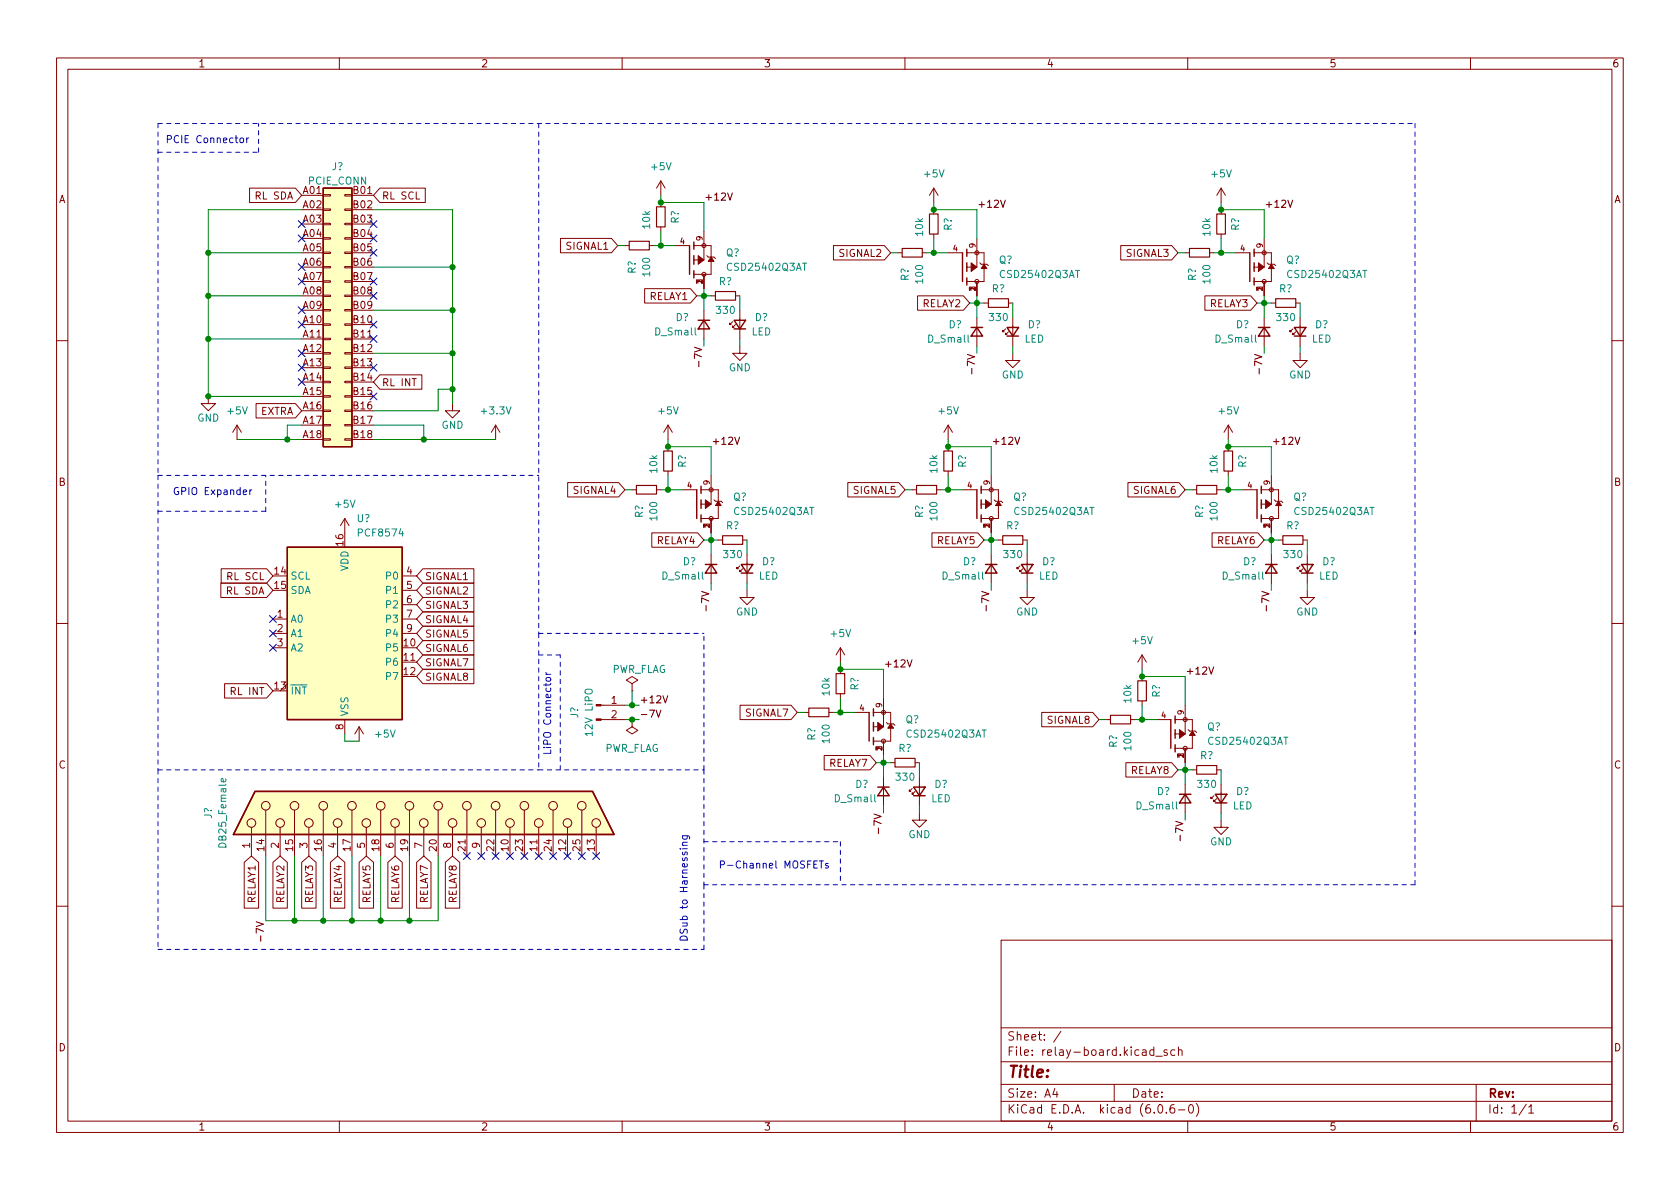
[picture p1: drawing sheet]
<svg xmlns="http://www.w3.org/2000/svg" width="297mm" height="210mm" viewBox="0 0 297 210" stroke-linecap="round" stroke-linejoin="round" font-family="sans-serif">
<g fill="none" stroke="#840000" stroke-width=".18">
<path d="M10 10.2h277v190.1h-277zM12 12.2h273v186.1h-273zM60 10.2v2M110 10.2v2M160 10.2v2M210 10.2v2M260 10.2v2M44.1 33.3h8.1l1.1 1.2-1.1 1.3h-8.1zM53.3 34.5h3.8M53.3 37.1h3.8M53.3 39.6h3.8M57.1 39.5h1.3v.2h-1.3z"/>
<path d="M57.1 37h1.3v.2h-1.3zM57.1 34.4h1.3v.3h-1.3zM61 39.5h1.2v.2h-1.2zM61 37h1.2v.2h-1.2zM61 34.4h1.2v.3h-1.2zM62.2 34.5h3.8M62.2 37.1h3.8M62.2 39.6h3.8M67.2 33.3h8v2.5h-8l-1.2-1.3zM116.8 32l-.7 1.3M116.8 32v2.5M116.8 35.8v.8"/>
<path d="M116.8 32l.8 1.3M165.1 33.3v2.5M165.1 37.1v.7M165.1 33.3l-.8 1.2M165.1 33.3l.8 1.2M215.9 33.3v2.5M215.9 37.1v.7M215.9 33.3l-.8 1.2M215.9 33.3l.8 1.2M53.3 44.7h3.8M53.3 49.8h3.8M53.3 47.2h3.8"/>
<path d="M53.3 42.2h3.8M53.3 52.3h3.8M53.3 54.9h3.8M53.3 57.4h3.8M53.3 59.9h3.8M57.1 59.8h1.3v.3h-1.3zM57.1 57.3h1.3v.2h-1.3zM57.1 54.7h1.3v.3h-1.3zM57.1 52.2h1.3v.2h-1.3zM57.1 49.7h1.3v.2h-1.3zM57.1 47.1h1.3v.3h-1.3zM57.1 44.6h1.3v.2h-1.3z"/>
<path d="M57.1 42h1.3v.3h-1.3zM61 59.8h1.2v.3h-1.2zM61 57.3h1.2v.2h-1.2zM61 54.7h1.2v.3h-1.2zM61 52.2h1.2v.2h-1.2zM61 49.7h1.2v.2h-1.2zM61 47.1h1.2v.3h-1.2zM61 44.6h1.2v.2h-1.2zM61 42h1.2v.3h-1.2zM62.2 44.7h3.8M62.2 49.8h3.8M62.2 47.2h3.8"/>
<path d="M62.2 42.2h3.8M62.2 52.3h3.8M62.2 54.9h3.8M62.2 57.4h3.8M62.2 59.9h3.8M99.1 42.2h9l1.1 1.2-1.1 1.3h-9zM110.5 43.4h.8M114 51h8.1l1.1 1.3-1.1 1.3h-8.1zM114.8 43.4h.8M116.8 40.1v.8M119.4 43.4h2.5M122.7 43.4h3v5.1h-3"/>
<path d="M124.5 40.9v5.1h-1.8M124.5 48.5v2.5M124.5 54.9v5M125 45.2l.2 .3h1l.3 .2M125.7 52.3h.8M129.5 56.9l-.5 .5v-.3v.3h.3M130 57.4l-.5 .5v-.2v.2h.3M130 52.3h.8M130.8 54.9v5M147.4 43.4h9l1.1 1.3-1.1 1.3h-9zM158.7 44.7h.8M162.2 52.3h8.1l1.1 1.3-1.1 1.3h-8.1z"/>
<path d="M163.1 44.7h.7M165.1 41.4v.8M167.6 44.7h2.6M170.9 44.7h3.1v5.1h-3.1M172.7 42.2v5h-1.8M172.7 49.8v2.5M172.7 56.1v5.1M173.2 46.5l.3 .2h1l.3 .3M174 53.6h.8M177.8 58.2l-.5 .5v-.3v.3h.2M178.3 58.7l-.5 .5v-.3v.3h.3M178.3 53.6h.8"/>
<path d="M179.1 56.1v5.1M198.2 43.4h9l1.1 1.3-1.1 1.3h-9zM209.5 44.7h.8M213 52.3h8.1l1.1 1.3-1.1 1.3h-8.1zM213.9 44.7h.7M215.9 41.4v.8M218.4 44.7h2.6M221.7 44.7h3.1v5.1h-3.1M223.5 42.2v5h-1.8M223.5 49.8v2.5M223.5 56.1v5.1M224 46.5l.3 .2h1l.3 .3"/>
<path d="M224.8 53.6h.8M228.6 58.2l-.5 .5v-.3v.3h.2M229.1 58.7l-.5 .5v-.3v.3h.3M229.1 53.6h.8M229.9 56.1v5.1M10 60.2h2M36.8 70.1v1.3h1.3l-1.3 1.2-1.2-1.2h1.2M41.9 75.2l-.8 1.2M41.9 75.2v2.5M41.9 75.2l.8 1.2M45.3 71.4h6.9l1.1 1.2-1.1 1.3h-6.9zM53.3 62.5h3.8"/>
<path d="M53.3 65h3.8M53.3 67.6h3.8M53.3 70.1h3.8M53.3 72.6h3.8M53.3 75.2h3.8M53.3 77.7h3.8M57.1 77.6h1.3v.2h-1.3zM57.1 75.1h1.3v.2h-1.3zM57.1 72.5h1.3v.3h-1.3zM57.1 70h1.3v.2h-1.3zM57.1 67.4h1.3v.3h-1.3zM57.1 64.9h1.3v.2h-1.3z"/>
<path d="M57.1 62.4h1.3v.2h-1.3zM61 77.6h1.2v.2h-1.2zM61 75.1h1.2v.2h-1.2zM61 72.5h1.2v.3h-1.2zM61 70h1.2v.2h-1.2zM61 67.4h1.2v.3h-1.2zM61 64.9h1.2v.2h-1.2zM61 62.4h1.2v.2h-1.2zM62.2 62.5h3.8M62.2 65h3.8M62.2 67.6h3.8M62.2 70.1h3.8"/>
<path d="M62.2 72.6h3.8M62.2 75.2h3.8M62.2 77.7h3.8M67.2 66.3h7.4v2.5h-7.4l-1.2-1.2zM80 71.4v1.2h1.3l-1.3 1.3-1.3-1.3h1.3M87.6 75.2l-.7 1.2M87.6 75.2v2.5M87.6 75.2l.8 1.2M118.1 75.2v2.5M118.1 79v.8M118.1 75.2l-.8 1.2M118.1 75.2l.8 1.2"/>
<path d="M130.8 61.2v1.3h1.3l-1.3 1.2-1.3-1.2h1.3M167.6 75.2l-.7 1.2M167.6 75.2v2.5M167.6 79v.8M167.6 75.2l.8 1.2M179.1 62.5v1.2h1.2l-1.2 1.3-1.3-1.3h1.3M217.2 75.2v2.5M217.2 79v.8M217.2 75.2l-.8 1.2M217.2 75.2l.7 1.2M229.9 62.5v1.2h1.2l-1.2 1.3-1.3-1.3h1.3M285 60.2h2"/>
<path d="M61 91.7v2.5M61 91.7l-.8 1.3M61 91.7l.7 1.3M100.4 85.3h9l1.1 1.3-1.1 1.3h-9zM111.8 86.6h.7M115.2 94.2h8.1l1.2 1.3-1.2 1.3h-8.1zM116.1 86.6h.7M118.1 83.3v.8M120.6 86.6h2.6M124 86.6h3v5.1h-3M125.7 84.1v5h-1.7M125.7 91.7v2.5"/>
<path d="M125.7 98v5.1M126.2 88.4l.3 .2h1l.3 .3M127 95.5h.8M131.3 95.5h.8M132.1 98v5.1M149.9 85.3h9l1.1 1.3-1.1 1.3h-9zM161.3 86.6h.8M164.8 94.2h8.1l1.1 1.3-1.1 1.3h-8.1zM165.6 86.6h.8M167.6 83.3v.8M170.2 86.6h2.5M173.5 86.6h3v5.1h-3"/>
<path d="M175.3 84.1v5h-1.8M175.3 91.7v2.5M175.3 98v5.1M175.8 88.4l.2 .2h1l.3 .3M176.5 95.5h.8M180.8 95.5h.8M181.6 98v5.1M199.4 85.3h9l1.1 1.3-1.1 1.3h-9zM210.8 86.6h.8M214.3 94.2h8.1l1.1 1.3-1.1 1.3h-8.1zM215.1 86.6h.8M217.2 83.3v.8"/>
<path d="M219.7 86.6h2.5M223 86.6h3.1v5.1h-3.1M224.8 84.1v5h-1.8M224.8 91.7v2.5M224.8 98v5.1M225.3 88.4l.3 .2h1l.2 .3M226.1 95.5h.7M230.4 95.5h.7M231.1 98v5.1M10 110.2h2M39 103.1h8.1l1.2 1.3-1.2 1.3h-8.1zM39.1 100.6h8l1.2 1.2-1.2 1.3h-8z"/>
<path d="M48.3 109.5h2.5M48.3 112h2.5M48.3 114.5h2.5M71.1 109.5h2.6M71.1 117.1h2.6M71.1 112h2.6M71.1 101.8h2.6M71.1 104.4h2.6M71.1 106.9h2.6M74.8 110.7h9v2.6h-9l-1.1-1.3zM74.8 103.1h9v2.6h-9l-1.1-1.3zM74.8 108.2h9v2.5h-9l-1.1-1.2z"/>
<path d="M74.8 113.3h9v2.5h-9l-1.1-1.3zM74.8 105.7h9v2.5h-9l-1.1-1.3zM74.8 115.8h9v2.6h-9l-1.1-1.3zM74.8 118.4h9v2.5h-9l-1.1-1.3zM74.8 100.6h9v2.5h-9l-1.1-1.3zM130.8 100.1l-.5 .5v-.3v.3h.3M131.3 100.6l-.5 .5v-.3v.3h.3M132.1 104.4v1.3h1.2l-1.2 1.2-1.3-1.2h1.3M148.6 114.5l-.8 1.3M148.6 114.5v2.6M148.6 118.4v.7M148.6 114.5l.8 1.3"/>
<path d="M180.3 100.1l-.5 .5v-.3v.3h.3M180.8 100.6l-.5 .5v-.3v.3h.3M181.6 104.4v1.3h1.3l-1.3 1.2-1.3-1.2h1.3M201.9 115.8l-.7 1.3M201.9 115.8v2.6M201.9 119.6v.8M201.9 115.8l.8 1.3M229.9 100.1l-.5 .5v-.3v.3h.2M230.4 100.6l-.5 .5v-.3v.3h.2M231.1 104.4v1.3h1.3l-1.3 1.2-1.2-1.2h1.2M285 110.2h2M39.7 120.9h7.4l1.2 1.3-1.2 1.2h-7.4z"/>
<path d="M61 127.2v2.6M63.5 128.5l-.8 1.3M63.5 128.5v2.6M63.5 128.5l.8 1.3M106.3 127.2h4.2M106.3 124.7h4.2M111.8 120.9l1-.6-1-.7-1.1 .7 1.1 .6v1.3M111.8 122.2h.1M111.8 127.2v1.3l1 .7-1 .6-1.1-.6 1.1-.7M111.8 127.2h.1M130.8 124.7h9.1l1.1 1.3-1.1 1.2h-9.1zM142.2 126h.8"/>
<path d="M145.7 133.6h8.1l1.1 1.3-1.1 1.2h-8.1zM146.6 126h.7M148.6 122.7v.7M151.1 126h2.6M154.4 126h3.1v5.1h-3.1M156.2 123.4v5.1h-1.8M156.2 131.1v2.5M156.2 137.4v5.1M156.7 127.8l.3 .2h1l.2 .3M157.5 134.9h.7M161.3 139.4l-.5 .5v-.2v.2h.2M161.8 139.9l-.5 .6v-.3v.3h.2"/>
<path d="M161.8 134.9h.8M162.6 137.4v5.1M184.2 126h9l1.1 1.2-1.1 1.3h-9zM195.6 127.2h.7M199.1 134.9h8.1l1.1 1.2-1.1 1.3h-8.1zM199.9 127.2h.8M201.9 123.9v.8M204.5 127.2h2.5M207.8 127.2h3v5.1h-3M209.5 124.7v5.1h-1.7M209.5 132.3v2.6M209.5 138.7v5.1"/>
<path d="M210.1 129l.2 .3h1l.3 .2M210.8 136.1h.8M215.1 136.1h.8M215.9 138.7v5.1M43.2 152.5l1.2-1.1 1.3 1.1v8.1h-2.5zM44.4 146.3v5.1M47 143.3v8.1M48.3 152.5l1.2-1.1 1.3 1.1v8.1h-2.5zM49.5 146.3v5.1M52.1 143.3v8.1M53.3 152.5l1.3-1.1 1.3 1.1v8.1h-2.6zM54.6 146.3v5.1"/>
<path d="M57.1 143.3v8.1M58.4 152.5l1.3-1.1 1.3 1.1v8.1h-2.6zM59.7 146.3v5.1M62.2 143.3v8.1M63.5 152.5l1.3-1.1 1.2 1.1v8.1h-2.5zM64.8 146.3v5.1M67.3 143.3v8.1M68.6 152.5l1.2-1.1 1.3 1.1v8.1h-2.5zM69.8 146.3v5.1M72.4 143.3v8.1M73.7 152.5l1.2-1.1 1.3 1.1v8.1h-2.5zM74.9 146.3v5.1"/>
<path d="M77.5 143.3v8.1M78.7 152.5l1.3-1.1 1.3 1.1v8.1h-2.6zM80 146.3v5.1M82.5 143.3v8.1M85.1 146.3v5.1M87.6 143.3v8.1M90.2 146.3v5.1M92.7 143.3v8.1M95.2 146.3v5.1M97.8 143.3v8.1M100.3 146.3v5.1M102.9 143.3v8.1"/>
<path d="M105.4 146.3v5.1M162.6 143.8v1.2h1.2l-1.2 1.3-1.3-1.3h1.3M214.6 140.7l-.5 .5v-.2v.2h.3M215.1 141.2l-.5 .5v-.2v.2h.3M215.9 145v1.3h1.3l-1.3 1.3-1.3-1.3h1.3M10 160.2h2M177 166.3h108v32h-108zM285 160.2h2M60 198.3v2M110 198.3v2M160 198.3v2M177 194.8h108"/>
<path d="M177 191.8h108M177 187.8h108M177 181.8h108M186.5 192.5l-.4 1h1M186.9 193v1M187.6 182.4l-1.3 1.9M197 191.8v3M204 185.7l-.4-.1-.3 .3v.4l.1 .3h.6M204 185.1v1.5M204.4 186.8h1.1M204.9 195.4l.2-.1a.81 .81 0 0 1 .6 .7 .81 .81 0 0 1-.3 .8h-.2a.81 .81 0 0 1-.6-.6 .81 .81 0 0 1 .3-.8zM206.2 196.7v.1"/>
<path d="M206.4 185.7l-.4-.1-.2 .2 .1 .3 .5 .1v.4h-.6M207.6 195.3a.59 .59 0 0 0-.7 .7v.5l.1 .3h.4l.2-.1 .1-.5-.1-.2-.5-.1-.2 .3M207.7 185.7l-.4-.1-.3 .3v.4l.1 .3h.6M208.4 185.8l.2-.2 .3 .1 .1 .9M208.4 196.3h1.1M208.4 185.1v1.5M210 198.3v2M210.4 195.4l.1-.1a.81 .81 0 0 1 .6 .7 .81 .81 0 0 1-.3 .8h-.2a.81 .81 0 0 1-.5-.6 .81 .81 0 0 1 .3-.8zM211.5 195.1a1.72 1.72 0 0 1 0 2.3M260 198.3v2M261 191.8v6.5M269.9 195.3l-1.3 1.9"/>
<path d="M270.3 195.8l.4-.5v1.5M270.3 196.8h.9"/>
<circle cx="124.5" cy="48.5" r=".36"/>
<circle cx="124.5" cy="43.4" r=".36"/>
<circle cx="172.7" cy="44.7" r=".36"/>
<circle cx="172.7" cy="49.8" r=".36"/>
<circle cx="223.5" cy="49.8" r=".36"/>
<circle cx="223.5" cy="44.7" r=".36"/>
<circle cx="125.7" cy="86.6" r=".36"/>
<circle cx="125.7" cy="91.7" r=".36"/>
<circle cx="175.3" cy="86.6" r=".36"/>
<circle cx="175.3" cy="91.7" r=".36"/>
<circle cx="224.8" cy="86.6" r=".36"/>
<circle cx="224.8" cy="91.7" r=".36"/>
<circle cx="156.2" cy="126" r=".36"/>
<circle cx="156.2" cy="131.1" r=".36"/>
<circle cx="209.5" cy="127.2" r=".36"/>
<circle cx="209.5" cy="132.3" r=".36"/>
<circle cx="44.4" cy="145.5" r=".76"/>
<circle cx="47" cy="142.5" r=".76"/>
<circle cx="49.5" cy="145.5" r=".76"/>
<circle cx="52.1" cy="142.5" r=".76"/>
<circle cx="54.6" cy="145.5" r=".76"/>
<circle cx="57.1" cy="142.5" r=".76"/>
<circle cx="59.7" cy="145.5" r=".76"/>
<circle cx="62.2" cy="142.5" r=".76"/>
<circle cx="64.8" cy="145.5" r=".76"/>
<circle cx="67.3" cy="142.5" r=".76"/>
<circle cx="69.8" cy="145.5" r=".76"/>
<circle cx="72.4" cy="142.5" r=".76"/>
<circle cx="74.9" cy="145.5" r=".76"/>
<circle cx="77.5" cy="142.5" r=".76"/>
<circle cx="80" cy="145.5" r=".76"/>
<circle cx="82.5" cy="142.5" r=".76"/>
<circle cx="85.1" cy="145.5" r=".76"/>
<circle cx="87.6" cy="142.5" r=".76"/>
<circle cx="90.2" cy="145.5" r=".76"/>
<circle cx="92.7" cy="142.5" r=".76"/>
<circle cx="95.2" cy="145.5" r=".76"/>
<circle cx="97.8" cy="142.5" r=".76"/>
<circle cx="100.3" cy="145.5" r=".76"/>
<circle cx="102.9" cy="142.5" r=".76"/>
<circle cx="105.4" cy="145.5" r=".76"/>
</g>
<g fill="none" stroke="#840000" stroke-width=".25">
<path d="M57.1 33.3h5.1v45.7h-5.1zM121.9 43.4v5.1M122.7 42.8v1.3M122.7 45.2v1.5M122.7 47.9v1.2M123.4 56.6h2.1M124.5 56.6l1 1.6h-2.1zM129.8 56.6h2l-1 1.6zM129.8 58.2h2M170.2 44.7v5.1M170.9 44.1v1.2M170.9 46.5v1.5"/>
<path d="M170.9 49.1v1.3M171.7 57.9h2M172.7 57.9l1 1.5h-2zM178.1 57.9h2l-1 1.5zM178.1 59.4h2M221 44.7v5.1M221.7 44.1v1.2M221.7 46.5v1.5M221.7 49.1v1.3M222.5 57.9h2M223.5 57.9l1 1.5h-2zM228.9 57.9h2l-1 1.5z"/>
<path d="M228.9 59.4h2M50.8 96.8h20.3v30.4h-20.3zM123.2 86.6v5.1M124 86v1.2M124 88.4v1.5M124 91.1v1.2M124.7 99.8h2M125.7 99.8l1 1.5h-2zM131.1 99.8h2l-1 1.5zM172.7 86.6v5.1M173.5 86v1.2M173.5 88.4v1.5"/>
<path d="M173.5 91.1v1.2M174.2 99.8h2.1M175.3 99.8l1 1.5h-2.1zM180.6 99.8h2l-1 1.5zM222.2 86.6v5.1M223 86v1.2M223 88.4v1.5M223 91.1v1.2M223.8 99.8h2M224.8 99.8l1 1.5h-2zM230.1 99.8h2.1l-1.1 1.5zM131.1 101.3h2"/>
<path d="M180.6 101.3h2M230.1 101.3h2.1M45.1 139.9h59.7l3.8 7.7h-67.3zM153.7 126v5.1M154.4 125.3v1.3M154.4 127.8v1.5M154.4 130.4v1.3M155.2 139.2h2M156.2 139.2l1 1.5h-2zM161.5 139.2h2.1l-1 1.5zM207 127.2v5.1M207.8 126.6v1.3"/>
<path d="M207.8 129v1.6M207.8 131.7v1.3M161.5 140.7h2.1M208.5 140.5h2.1M209.5 140.5l1.1 1.5h-2.1zM214.9 140.5h2l-1 1.5zM214.9 142h2"/>
</g>
<g fill="#840000" stroke="#840000" stroke-width=".18">
<path d="M155.2 127.8l1 .7-1 .8z"/>
<path d="M157.5 128l.5 .8h-1z"/>
<path d="M171.7 46.5l1 .7-1 .8z"/>
<path d="M174 46.7l.5 .8h-1z"/>
<path d="M105.4 127.1h.9v.3h-.9z"/>
<path d="M105.4 124.6h.9v.2h-.9z"/>
<path d="M208.5 129l1 .8-1 .8z"/>
<path d="M210.8 129.3l.5 .7h-1z"/>
<path d="M124.7 88.4l1 .7-1 .8z"/>
<path d="M127 88.6l.5 .8h-1z"/>
<path d="M174.2 88.4l1.1 .7-1.1 .8z"/>
<path d="M176.5 88.6l.5 .8h-1z"/>
<path d="M123.4 45.2l1.1 .8-1.1 .7z"/>
<path d="M125.7 45.5l.5 .7h-1z"/>
<path d="M223.8 88.4l1 .7-1 .8z"/>
<path d="M226.1 88.6l.5 .8h-1z"/>
<path d="M222.5 46.5l1 .7-1 .8z"/>
<path d="M224.8 46.7l.5 .8h-1z"/>
</g>
<g fill="#ffffc2" stroke="#ffffc2" stroke-width=".18">
<path d="M50.8 96.8h20.3v30.4h-20.3z"/>
<path d="M57.1 33.3h5.1v45.7h-5.1z"/>
<path d="M45.1 139.9h59.7l3.8 7.7h-67.3z"/>
</g>
<g fill="none" stroke="#840000" stroke-width=".2">
<path d="M116.1 36.6h1.5v3.5h-1.5zM164.3 37.8h1.6v3.6h-1.6zM215.1 37.8h1.6v3.6h-1.6zM111.3 42.7h3.5v1.5h-3.5zM126.5 51.6h3.5v1.5h-3.5zM159.5 43.9h3.6v1.6h-3.6zM174.8 52.8h3.5v1.6h-3.5zM210.3 43.9h3.6v1.6h-3.6zM225.6 52.8h3.5v1.6h-3.5zM117.3 79.8h1.6v3.5h-1.6zM166.9 79.8h1.5v3.5h-1.5zM216.4 79.8h1.5v3.5h-1.5z"/>
<path d="M112.5 85.8h3.6v1.6h-3.6zM127.8 94.7h3.5v1.6h-3.5zM162.1 85.8h3.5v1.6h-3.5zM177.3 94.7h3.5v1.6h-3.5zM211.6 85.8h3.5v1.6h-3.5zM226.8 94.7h3.6v1.6h-3.6zM147.8 119.1h1.6v3.6h-1.6zM143 125.2h3.6v1.5h-3.6zM158.2 134.1h3.6v1.5h-3.6zM196.3 126.5h3.6v1.5h-3.6zM201.2 120.4h1.5v3.5h-1.5zM211.6 135.4h3.5v1.5h-3.5z"/>
</g>
<path d="M39.9 137.7v.4l-.1 .2-.6-.1v-.5h.2l.1 .6" fill="none" stroke="#008484" stroke-width=".18"/>
<g fill="none" stroke="#000" stroke-width=".18">
<path d="M128.6 34.1l.5 1.3 .4-1.3M176.9 35.4l.4 1.3 .5-1.3M227.7 35.4l.4 1.3 .5-1.3M123.6 63.9v1M129.9 77.3l.4 1.3 .5-1.3M171.8 65.2v.9M179.4 77.3l.5 1.3 .4-1.3M222.6 65.2v.9M229 77.3l.4 1.3 .4-1.3M124.8 107.1v.9M160.4 116.7l.4 1.2 .4-1.2M174.4 107.1v.9"/>
<path d="M213.7 117.9l.5 1.3 .4-1.3M223.9 107.1v.9M116 125.6l.4 1.2 .5-1.2M117.2 123l.4 1.3 .5-1.3M155.3 146.4v1M208.7 147.7v1M46.1 165.5v1"/>
</g>
<g fill="none" stroke="#0000c2" stroke-width=".18">
<path d="M42.5 24.5l.3-.1 .3 .2v.4l-.3 .2h-.3l-.1-.2zM43.6 24.4v.8M44 24.4l-.4 .2M43 87l.6-.1v-.2l-.4-.1-.2 .2 .1 .6h.5M44.2 86.6v.9M44.5 86.6l-.3 .3M96.5 118.9l.3 .3M96.5 119.2h.9M96.6 119.9l.5-.1 .2 .1 .1 .3-.3 .3h-.3l-.3-.3zM120.2 150.1h.2M120.7 147.8h1l.2 .2v.3M120.7 150.1h.8"/>
<path d="M120.7 149.5h.8M120.7 147.8v.4l.2 .2 .5-.1v-.5M121.5 148.9l-.8 .1v.3l.1 .2M144.9 152.2h.7M145.2 152.2v1.3M146.4 152.7h-.3l-.2 .1 .1 .2 .4 .1v.3h-.5"/>
</g>
<g fill="none" stroke="#0000c2" stroke-width=".18" stroke-dasharray=".8 .8">
<path d="M27.9 21.8v62.3M27.9 26.9h17.8M27.9 21.8h222.3M45.7 26.9v-5.1M95.2 21.8v90.2M250.2 21.8v90.2M27.9 84.1v52M27.9 90.4h19.1M27.9 84.1h67.3M47 90.4v-6.3M95.2 112h29.3M95.2 112v24.1"/>
<path d="M99.1 115.8h-3.9M27.9 136.1v31.8M27.9 136.1h67.3M95.2 136.1h29.3M99.1 136.1v-20.3M124.5 136.1v20.4M124.5 136.1v-24.1M124.5 148.8h24.1M124.5 156.5h125.7M148.6 148.8v7.7M250.2 156.5v-45.8M27.9 167.9h96.6"/>
<path d="M124.5 167.9v-11.4"/>
</g>
<g fill="none" stroke="#008400" stroke-width=".18">
<path d="M53.3 37.1h-16.5v33h16.5M66 37.1h14v34.3M116.8 34.5v1.3h7.7v5.1M165.1 35.8v1.3h7.6v5.1M215.9 35.8v1.3h7.6v5.1M36.8 44.7h16.5M36.8 52.3h16.5M36.8 59.9h16.5M66 54.9h14M66 47.2h14M109.2 43.4h1.3M115.6 43.4h3.8"/>
<path d="M116.8 40.9v2.5M123.2 52.3h2.5M124.5 51v3.9M124.5 59.9v1.3M130.8 52.3v2.6M130.8 59.9v1.3M157.5 44.7h1.2M163.8 44.7h3.8M165.1 42.2v2.5M171.4 53.6h2.6M172.7 52.3v3.8M179.1 53.6v2.5"/>
<path d="M208.3 44.7h1.2M214.6 44.7h3.8M215.9 42.2v2.5M222.2 53.6h2.6M223.5 52.3v3.8M229.9 53.6v2.5M41.9 77.7h11.4M53.3 75.2h-2.5v2.5M66 62.5h14M66 77.7h21.6M66 75.2h8.9v2.5M80 68.8h-2.5v3.8h-11.5"/>
<path d="M118.1 77.7v1.3h7.6v5.1M167.6 77.7v1.3h7.7v5.1M172.7 61.2v1.3M179.1 61.2v1.3M217.2 77.7v1.3h7.6v5.1M223.5 61.2v1.3M229.9 61.2v1.3M110.5 86.6h1.3M116.8 86.6h3.8M118.1 84.1v2.5M124.5 95.5h2.5M125.7 94.2v3.8"/>
<path d="M132.1 95.5v2.5M160 86.6h1.3M166.4 86.6h3.8M167.6 84.1v2.5M174 95.5h2.5M175.3 94.2v3.8M181.6 95.5v2.5M209.5 86.6h1.3M215.9 86.6h3.8M217.2 84.1v2.5M223.5 95.5h2.6M224.8 94.2v3.8"/>
<path d="M231.1 95.5v2.5M125.7 103.1v1.3M132.1 103.1v1.3M148.6 117.1v1.3h7.6v5M175.3 103.1v1.3M181.6 103.1v1.3M201.9 118.4v1.2h7.6v5.1M224.8 103.1v1.3M231.1 103.1v1.3M61 129.8v1.3h2.5M110.5 127.2h2.5M110.5 124.7h2.5"/>
<path d="M111.8 122.2v2.5M141 126h1.2M147.3 126h3.8M148.6 123.4v2.6M154.9 134.9h2.6M156.2 133.6v3.8M162.6 134.9v2.5M194.3 127.2h1.3M200.7 127.2h3.8M201.9 124.7v2.5M208.3 136.1h2.5M209.5 134.9v3.8"/>
<path d="M215.9 136.1v2.6M47 151.4v11.4h30.5v-11.4M52.1 151.4v11.4M57.1 151.4v11.4M62.2 151.4v11.4M67.3 151.4v11.4M72.4 151.4v11.4M156.2 142.5v1.3M162.6 142.5v1.3M209.5 143.8v1.2M215.9 143.8v1.2"/>
</g>
<g fill="none" stroke="#000084" stroke-width=".18">
<path d="M52.7 39l1.2 1.2M53.9 39l-1.2 1.2M65.4 39l1.2 1.2M66.6 39l-1.2 1.2M52.7 49.2l1.2 1.2M52.7 54.2l1.2 1.3M52.7 56.8l1.2 1.2M52.7 46.6l1.2 1.2M52.7 41.5l1.2 1.3M53.9 49.2l-1.2 1.2M53.9 54.2l-1.2 1.3M53.9 56.8l-1.2 1.2"/>
<path d="M53.9 46.6l-1.2 1.2M53.9 41.5l-1.2 1.3M65.4 49.2l1.2 1.2M65.4 51.7l1.2 1.2M65.4 44.1l1.2 1.2M65.4 59.3l1.2 1.2M65.4 41.5l1.2 1.3M65.4 56.8l1.2 1.2M66.6 41.5l-1.2 1.3M66.6 49.2l-1.2 1.2M66.6 51.7l-1.2 1.2M66.6 44.1l-1.2 1.2"/>
<path d="M66.6 56.8l-1.2 1.2M66.6 59.3l-1.2 1.2M52.7 61.9l1.2 1.2M52.7 66.9l1.2 1.3M52.7 64.4l1.2 1.2M53.9 61.9l-1.2 1.2M53.9 66.9l-1.2 1.3M53.9 64.4l-1.2 1.2M65.4 69.5l1.2 1.2M65.4 64.4l1.2 1.2M66.6 69.5l-1.2 1.2M66.6 64.4l-1.2 1.2"/>
<path d="M47.7 111.4l1.2 1.2M47.7 108.9l1.2 1.2M47.7 113.9l1.2 1.3M48.9 111.4l-1.2 1.2M48.9 108.9l-1.2 1.2M48.9 113.9l-1.2 1.3M81.9 150.8l1.3 1.2M83.2 150.8l-1.3 1.2M84.5 150.8l1.2 1.2M85.7 150.8l-1.2 1.2M87 150.8l1.2 1.2M88.2 150.8l-1.2 1.2"/>
<path d="M89.6 150.8l1.2 1.2M90.8 150.8l-1.2 1.2M92.1 150.8l1.2 1.2M93.3 150.8l-1.2 1.2M94.6 150.8l1.3 1.2M95.9 150.8l-1.3 1.2M97.2 150.8l1.2 1.2M98.4 150.8l-1.2 1.2M99.7 150.8l1.2 1.2M100.9 150.8l-1.2 1.2M102.3 150.8l1.2 1.2M103.5 150.8l-1.2 1.2"/>
<path d="M104.8 150.8l1.2 1.2M106 150.8l-1.2 1.2"/>
</g>
<g fill="#008400" stroke="#008400" stroke-width=".18">
<circle cx="80" cy="62.5" r=".46"/>
<circle cx="80" cy="47.2" r=".46"/>
<circle cx="80" cy="68.8" r=".46"/>
<circle cx="80" cy="54.9" r=".46"/>
<circle cx="36.8" cy="59.9" r=".46"/>
<circle cx="36.8" cy="70.1" r=".46"/>
<circle cx="36.8" cy="52.3" r=".46"/>
<circle cx="36.8" cy="44.7" r=".46"/>
<circle cx="50.8" cy="77.7" r=".46"/>
<circle cx="74.9" cy="77.7" r=".46"/>
<circle cx="52.1" cy="162.8" r=".46"/>
<circle cx="57.1" cy="162.8" r=".46"/>
<circle cx="62.2" cy="162.8" r=".46"/>
<circle cx="67.3" cy="162.8" r=".46"/>
<circle cx="72.4" cy="162.8" r=".46"/>
<circle cx="111.8" cy="127.2" r=".46"/>
<circle cx="111.8" cy="124.7" r=".46"/>
<circle cx="148.6" cy="126" r=".46"/>
<circle cx="148.6" cy="118.4" r=".46"/>
<circle cx="156.2" cy="134.9" r=".46"/>
<circle cx="201.9" cy="119.6" r=".46"/>
<circle cx="201.9" cy="127.2" r=".46"/>
<circle cx="209.5" cy="136.1" r=".46"/>
<circle cx="118.1" cy="86.6" r=".46"/>
<circle cx="125.7" cy="95.5" r=".46"/>
<circle cx="167.6" cy="86.6" r=".46"/>
<circle cx="224.8" cy="95.5" r=".46"/>
<circle cx="215.9" cy="37.1" r=".46"/>
<circle cx="215.9" cy="44.7" r=".46"/>
<circle cx="223.5" cy="53.6" r=".46"/>
<circle cx="116.8" cy="43.4" r=".46"/>
<circle cx="124.5" cy="52.3" r=".46"/>
<circle cx="175.3" cy="95.5" r=".46"/>
<circle cx="167.6" cy="79" r=".46"/>
<circle cx="118.1" cy="79" r=".46"/>
<circle cx="116.8" cy="35.8" r=".46"/>
<circle cx="165.1" cy="44.7" r=".46"/>
<circle cx="165.1" cy="37.1" r=".46"/>
<circle cx="172.7" cy="53.6" r=".46"/>
<circle cx="217.2" cy="79" r=".46"/>
<circle cx="217.2" cy="86.6" r=".46"/>
</g>
<text font-size="2.8" fill="#840000" x="178" y="190.6">Title:</text>
<g font-size="2.1" fill="#840000">
<text x="178" y="184">Sheet: /</text>
<text x="178" y="186.7">File: relay-board.kicad_sch</text>
<text x="178" y="196.9">KiCad E.D.A. kicad (6.0.6-0)</text>
<text x="178" y="194.1">Size: A4</text>
<text x="200" y="194.1">Date:</text>
<text x="263" y="194.1">Rev:</text>
<text x="263" y="196.9">Id: 1/1</text>
</g>
<g font-size="1.8" fill="#840000">
<text x="35" y="11.9">1</text>
<text x="85" y="11.9">2</text>
<text x="135" y="11.9">3</text>
<text x="185" y="11.9">4</text>
<text x="235" y="11.9">5</text>
<text x="285" y="11.9">6</text>
<text x="10.3" y="35.9">A</text>
<text x="45.3" y="35.3">RL SDA</text>
<text x="53.6" y="34.3">A01</text>
<text x="62.5" y="34.3">B01</text>
<text x="67.5" y="35.3">RL SCL</text>
<text x="285.3" y="35.9">A</text>
<text x="53.6" y="36.8">A02</text>
<text x="53.6" y="39.4">A03</text>
<text x="53.6" y="41.9">A04</text>
<text x="62.5" y="36.8">B02</text>
<text x="62.5" y="39.4">B03</text>
<text x="62.5" y="41.9">B04</text>
<text x="53.6" y="44.4">A05</text>
<text x="53.6" y="47">A06</text>
<text x="62.5" y="44.4">B05</text>
<text x="62.5" y="47">B06</text>
<text x="100.1" y="44.2">SIGNAL1</text>
<text x="148.4" y="45.4">SIGNAL2</text>
<text x="199.2" y="45.4">SIGNAL3</text>
<text x="53.6" y="49.5">A07</text>
<text x="53.6" y="52.1">A08</text>
<text x="62.5" y="49.5">B07</text>
<text x="62.5" y="52.1">B08</text>
<text x="114.8" y="53">RELAY1</text>
<text x="53.6" y="54.6">A09</text>
<text x="53.6" y="57.1">A10</text>
<text x="53.6" y="59.7">A11</text>
<text x="62.5" y="54.6">B09</text>
<text x="62.5" y="57.1">B10</text>
<text x="62.5" y="59.7">B11</text>
<text x="163" y="54.3">RELAY2</text>
<text x="213.8" y="54.3">RELAY3</text>
<text x="53.6" y="62.2">A12</text>
<text x="53.6" y="64.8">A13</text>
<text x="62.5" y="62.2">B12</text>
<text x="62.5" y="64.8">B13</text>
<text x="53.6" y="67.3">A14</text>
<text x="53.6" y="69.8">A15</text>
<text x="62.5" y="67.3">B14</text>
<text x="62.5" y="69.8">B15</text>
<text x="67.5" y="68.3">RL INT</text>
<text x="45.9" y="73.4">EXTRA</text>
<text x="53.6" y="72.4">A16</text>
<text x="53.6" y="74.9">A17</text>
<text x="53.6" y="77.5">A18</text>
<text x="62.5" y="72.4">B16</text>
<text x="62.5" y="74.9">B17</text>
<text x="62.5" y="77.5">B18</text>
<text x="10.3" y="85.9">B</text>
<text x="101.4" y="87.3">SIGNAL4</text>
<text x="150.9" y="87.3">SIGNAL5</text>
<text x="200.5" y="87.3">SIGNAL6</text>
<text x="285.3" y="85.9">B</text>
<text x="48.5" y="101.6">14</text>
<text x="60.7" y="96.5" transform="rotate(-90 60.7 96.5)">16</text>
<text x="71.9" y="101.6">4</text>
<text x="116.1" y="96.2">RELAY4</text>
<text x="165.6" y="96.2">RELAY5</text>
<text x="215.1" y="96.2">RELAY6</text>
<text x="40.2" y="105.1">RL SDA</text>
<text x="40.4" y="102.6">RL SCL</text>
<text x="48.5" y="104.1">15</text>
<text x="71.9" y="104.1">5</text>
<text x="71.9" y="106.7">6</text>
<text x="75.1" y="105.1">SIGNAL2</text>
<text x="75.1" y="107.7">SIGNAL3</text>
<text x="75.1" y="102.6">SIGNAL1</text>
<text x="49" y="109.2">1</text>
<text x="49" y="111.8">2</text>
<text x="71.9" y="109.2">7</text>
<text x="71.9" y="111.8">9</text>
<text x="75.1" y="112.7">SIGNAL5</text>
<text x="75.1" y="110.2">SIGNAL4</text>
<text x="49" y="114.3">3</text>
<text x="71.4" y="114.3">10</text>
<text x="71.4" y="116.8">11</text>
<text x="71.4" y="119.4">12</text>
<text x="75.1" y="115.3">SIGNAL6</text>
<text x="75.1" y="117.8">SIGNAL7</text>
<text x="41.1" y="122.9">RL INT</text>
<text x="48.5" y="121.9">13</text>
<text x="75.1" y="120.4">SIGNAL8</text>
<text x="108.1" y="124.5">1</text>
<text x="60.7" y="129" transform="rotate(-90 60.7 129)">8</text>
<text x="108.1" y="127">2</text>
<text x="131.9" y="126.7">SIGNAL7</text>
<text x="185.2" y="128">SIGNAL8</text>
<text x="10.3" y="135.9">C</text>
<text x="146.5" y="135.6">RELAY7</text>
<text x="199.9" y="136.9">RELAY8</text>
<text x="285.3" y="135.9">C</text>
<text x="44.2" y="150" transform="rotate(-90 44.2 150)">1</text>
<text x="49.3" y="150" transform="rotate(-90 49.3 150)">2</text>
<text x="54.4" y="150" transform="rotate(-90 54.4 150)">3</text>
<text x="59.4" y="150" transform="rotate(-90 59.4 150)">4</text>
<text x="64.5" y="150" transform="rotate(-90 64.5 150)">5</text>
<text x="69.6" y="150" transform="rotate(-90 69.6 150)">6</text>
<text x="74.7" y="150" transform="rotate(-90 74.7 150)">7</text>
<text x="79.8" y="150" transform="rotate(-90 79.8 150)">8</text>
<text x="84.8" y="150" transform="rotate(-90 84.8 150)">9</text>
<text x="46.7" y="150.5" transform="rotate(-90 46.7 150.5)">14</text>
<text x="51.8" y="150.5" transform="rotate(-90 51.8 150.5)">15</text>
<text x="56.9" y="150.5" transform="rotate(-90 56.9 150.5)">16</text>
<text x="62" y="150.5" transform="rotate(-90 62 150.5)">17</text>
<text x="67.1" y="150.5" transform="rotate(-90 67.1 150.5)">18</text>
<text x="72.1" y="150.5" transform="rotate(-90 72.1 150.5)">19</text>
<text x="77.2" y="150.5" transform="rotate(-90 77.2 150.5)">20</text>
<text x="82.3" y="150.5" transform="rotate(-90 82.3 150.5)">21</text>
<text x="87.4" y="150.5" transform="rotate(-90 87.4 150.5)">22</text>
<text x="89.9" y="150.5" transform="rotate(-90 89.9 150.5)">10</text>
<text x="92.5" y="150.5" transform="rotate(-90 92.5 150.5)">23</text>
<text x="95" y="150.5" transform="rotate(-90 95 150.5)">11</text>
<text x="97.5" y="150.5" transform="rotate(-90 97.5 150.5)">24</text>
<text x="100.1" y="150.5" transform="rotate(-90 100.1 150.5)">12</text>
<text x="102.6" y="150.5" transform="rotate(-90 102.6 150.5)">25</text>
<text x="105.2" y="150.5" transform="rotate(-90 105.2 150.5)">13</text>
<text x="45.2" y="159.8" transform="rotate(-90 45.2 159.8)">RELAY1</text>
<text x="50.3" y="159.8" transform="rotate(-90 50.3 159.8)">RELAY2</text>
<text x="55.3" y="159.8" transform="rotate(-90 55.3 159.8)">RELAY3</text>
<text x="60.4" y="159.8" transform="rotate(-90 60.4 159.8)">RELAY4</text>
<text x="65.5" y="159.8" transform="rotate(-90 65.5 159.8)">RELAY5</text>
<text x="70.6" y="159.8" transform="rotate(-90 70.6 159.8)">RELAY6</text>
<text x="75.7" y="159.8" transform="rotate(-90 75.7 159.8)">RELAY7</text>
<text x="80.7" y="159.8" transform="rotate(-90 80.7 159.8)">RELAY8</text>
<text x="10.3" y="185.9">D</text>
<text x="285.3" y="185.9">D</text>
<text x="35" y="199.9">1</text>
<text x="85" y="199.9">2</text>
<text x="135" y="199.9">3</text>
<text x="185" y="199.9">4</text>
<text x="235" y="199.9">5</text>
<text x="285" y="199.9">6</text>
</g>
<g font-size="1.8" fill="#0000c2">
<text x="29.2" y="25.3">PCIE Connector</text>
<text x="30.5" y="87.5">GPIO Expander</text>
<text x="97.4" y="133.6" transform="rotate(-90 97.4 133.6)">LiPO Connector</text>
<text x="127" y="153.6">P-Channel MOSFETs</text>
<text x="121.6" y="166.6" transform="rotate(-90 121.6 166.6)">DSub to Harnessing</text>
</g>
<g font-size="1.8" fill="#008484">
<text x="54.5" y="32.6">PCIE_CONN</text>
<text x="58.7" y="30.1">J?</text>
<text x="115.2" y="30.1">+5V</text>
<text x="163.5" y="31.4">+5V</text>
<text x="214.3" y="31.4">+5V</text>
<text x="114.9" y="40.4" transform="rotate(-90 114.9 40.4)">10k</text>
<text x="120" y="39.5" transform="rotate(-90 120 39.5)">R?</text>
<text x="163.2" y="41.6" transform="rotate(-90 163.2 41.6)">10k</text>
<text x="168.3" y="40.8" transform="rotate(-90 168.3 40.8)">R?</text>
<text x="214" y="41.6" transform="rotate(-90 214 41.6)">10k</text>
<text x="219.1" y="40.8" transform="rotate(-90 219.1 40.8)">R?</text>
<text x="128.3" y="45.3">Q?</text>
<text x="128.9" y="47.9">CSD25402Q3AT</text>
<text x="176.6" y="46.6">Q?</text>
<text x="227.4" y="46.6">Q?</text>
<text x="112.4" y="48.4" transform="rotate(-90 112.4 48.4)">R?</text>
<text x="114.9" y="48.7" transform="rotate(-90 114.9 48.7)">100</text>
<text x="127.1" y="50.4">R?</text>
<text x="160.7" y="49.7" transform="rotate(-90 160.7 49.7)">R?</text>
<text x="163.2" y="50" transform="rotate(-90 163.2 50)">100</text>
<text x="175.4" y="51.7">R?</text>
<text x="177.1" y="49.1">CSD25402Q3AT</text>
<text x="211.5" y="49.7" transform="rotate(-90 211.5 49.7)">R?</text>
<text x="214" y="50" transform="rotate(-90 214 50)">100</text>
<text x="226.2" y="51.7">R?</text>
<text x="227.9" y="49.1">CSD25402Q3AT</text>
<text x="116" y="59.3">D_Small</text>
<text x="119.5" y="56.8">D?</text>
<text x="126.8" y="55.5">330</text>
<text x="132.9" y="59.3">LED</text>
<text x="133.5" y="56.8">D?</text>
<text x="167.7" y="58">D?</text>
<text x="175.1" y="56.8">330</text>
<text x="181.7" y="58">D?</text>
<text x="218.5" y="58">D?</text>
<text x="225.9" y="56.8">330</text>
<text x="232.5" y="58">D?</text>
<text x="128.8" y="65.7">GND</text>
<text x="164.2" y="60.6">D_Small</text>
<text x="181.1" y="60.6">LED</text>
<text x="215" y="60.6">D_Small</text>
<text x="231.9" y="60.6">LED</text>
<text x="177.1" y="66.9">GND</text>
<text x="227.9" y="66.9">GND</text>
<text x="34.9" y="74.5">GND</text>
<text x="40.3" y="73.3">+5V</text>
<text x="78" y="75.8">GND</text>
<text x="85.3" y="73.3">+3.3V</text>
<text x="116.5" y="73.3">+5V</text>
<text x="166" y="73.3">+5V</text>
<text x="215.6" y="73.3">+5V</text>
<text x="116.2" y="83.5" transform="rotate(-90 116.2 83.5)">10k</text>
<text x="121.3" y="82.7" transform="rotate(-90 121.3 82.7)">R?</text>
<text x="165.7" y="83.5" transform="rotate(-90 165.7 83.5)">10k</text>
<text x="170.8" y="82.7" transform="rotate(-90 170.8 82.7)">R?</text>
<text x="215.3" y="83.5" transform="rotate(-90 215.3 83.5)">10k</text>
<text x="220.3" y="82.7" transform="rotate(-90 220.3 82.7)">R?</text>
<text x="59.4" y="89.8">+5V</text>
<text x="129.6" y="88.5">Q?</text>
<text x="179.1" y="88.5">Q?</text>
<text x="228.7" y="88.5">Q?</text>
<text x="63.1" y="92.3">U?</text>
<text x="63.6" y="94.9">PCF8574</text>
<text x="113.7" y="91.6" transform="rotate(-90 113.7 91.6)">R?</text>
<text x="116.2" y="91.9" transform="rotate(-90 116.2 91.9)">100</text>
<text x="128.4" y="93.6">R?</text>
<text x="130.1" y="91.1">CSD25402Q3AT</text>
<text x="163.2" y="91.6" transform="rotate(-90 163.2 91.6)">R?</text>
<text x="165.7" y="91.9" transform="rotate(-90 165.7 91.9)">100</text>
<text x="177.9" y="93.6">R?</text>
<text x="179.7" y="91.1">CSD25402Q3AT</text>
<text x="212.7" y="91.6" transform="rotate(-90 212.7 91.6)">R?</text>
<text x="215.3" y="91.9" transform="rotate(-90 215.3 91.9)">100</text>
<text x="227.4" y="93.6">R?</text>
<text x="229.2" y="91.1">CSD25402Q3AT</text>
<text x="61.6" y="101" transform="rotate(-90 61.6 101)">VDD</text>
<text x="120.7" y="99.9">D?</text>
<text x="128.1" y="98.7">330</text>
<text x="134.7" y="99.9">D?</text>
<text x="170.3" y="99.9">D?</text>
<text x="177.6" y="98.7">330</text>
<text x="184.3" y="99.9">D?</text>
<text x="219.8" y="99.9">D?</text>
<text x="227.1" y="98.7">330</text>
<text x="233.8" y="99.9">D?</text>
<text x="51.3" y="102.5">SCL</text>
<text x="51.3" y="105">SDA</text>
<text x="68.4" y="102.5">P0</text>
<text x="68.4" y="105">P1</text>
<text x="68.4" y="107.6">P2</text>
<text x="117.2" y="102.5">D_Small</text>
<text x="134.1" y="102.5">LED</text>
<text x="166.8" y="102.5">D_Small</text>
<text x="183.7" y="102.5">LED</text>
<text x="216.3" y="102.5">D_Small</text>
<text x="233.2" y="102.5">LED</text>
<text x="51.3" y="110.1">A0</text>
<text x="51.3" y="112.6">A1</text>
<text x="68.4" y="110.1">P3</text>
<text x="68.4" y="112.6">P4</text>
<text x="130.1" y="108.8">GND</text>
<text x="147" y="112.6">+5V</text>
<text x="179.6" y="108.8">GND</text>
<text x="200.3" y="113.9">+5V</text>
<text x="229.2" y="108.8">GND</text>
<text x="51.3" y="115.2">A2</text>
<text x="68.4" y="115.2">P5</text>
<text x="68.4" y="117.7">P6</text>
<text x="108.1" y="119">PWR_FLAG</text>
<text x="51.3" y="122.8">~{INT}</text>
<text x="68.4" y="120.3">P7</text>
<text x="146.7" y="122.9" transform="rotate(-90 146.7 122.9)">10k</text>
<text x="151.8" y="122.1" transform="rotate(-90 151.8 122.1)">R?</text>
<text x="200" y="124.2" transform="rotate(-90 200 124.2)">10k</text>
<text x="205.1" y="123.4" transform="rotate(-90 205.1 123.4)">R?</text>
<text x="61.6" y="126.7" transform="rotate(-90 61.6 126.7)">VSS</text>
<text x="66.5" y="130.4">+5V</text>
<text x="102.2" y="127" transform="rotate(-90 102.2 127)">J?</text>
<text x="104.8" y="129.9" transform="rotate(-90 104.8 129.9)">12V LiPO</text>
<text x="144.1" y="131" transform="rotate(-90 144.1 131)">R?</text>
<text x="146.7" y="131.3" transform="rotate(-90 146.7 131.3)">100</text>
<text x="160.1" y="127.9">Q?</text>
<text x="160.6" y="130.4">CSD25402Q3AT</text>
<text x="213.4" y="129.2">Q?</text>
<text x="214" y="131.7">CSD25402Q3AT</text>
<text x="106.8" y="133">PWR_FLAG</text>
<text x="158.8" y="133">R?</text>
<text x="197.5" y="132.2" transform="rotate(-90 197.5 132.2)">R?</text>
<text x="200" y="132.5" transform="rotate(-90 200 132.5)">100</text>
<text x="212.2" y="134.2">R?</text>
<text x="147.7" y="141.9">D_Small</text>
<text x="151.2" y="139.3">D?</text>
<text x="158.5" y="138">330</text>
<text x="164.6" y="141.9">LED</text>
<text x="165.2" y="139.3">D?</text>
<text x="201.1" y="143.1">D_Small</text>
<text x="204.5" y="140.6">D?</text>
<text x="211.9" y="139.3">330</text>
<text x="217.9" y="143.1">LED</text>
<text x="218.5" y="140.6">D?</text>
<text x="37.5" y="144.8" transform="rotate(-90 37.5 144.8)">J?</text>
<text x="40" y="149.6" transform="rotate(-90 40 149.6)">DB25_Female</text>
<text x="160.6" y="148.2">GND</text>
<text x="213.9" y="149.5">GND</text>
</g>
<g font-size="1.8">
<text x="124.5" y="35.5">+12V</text>
<text x="172.7" y="36.7">+12V</text>
<text x="223.5" y="36.7">+12V</text>
<text x="124.1" y="64" transform="rotate(-90 124.1 64)">-7V</text>
<text x="172.4" y="65.2" transform="rotate(-90 172.4 65.2)">-7V</text>
<text x="223.2" y="65.2" transform="rotate(-90 223.2 65.2)">-7V</text>
<text x="125.7" y="78.6">+12V</text>
<text x="175.3" y="78.6">+12V</text>
<text x="224.8" y="78.6">+12V</text>
<text x="125.4" y="107.1" transform="rotate(-90 125.4 107.1)">-7V</text>
<text x="174.9" y="107.1" transform="rotate(-90 174.9 107.1)">-7V</text>
<text x="224.4" y="107.1" transform="rotate(-90 224.4 107.1)">-7V</text>
<text x="156.2" y="118">+12V</text>
<text x="209.5" y="119.3">+12V</text>
<text x="113" y="124.4">+12V</text>
<text x="113" y="126.9">-7V</text>
<text x="155.9" y="146.5" transform="rotate(-90 155.9 146.5)">-7V</text>
<text x="209.2" y="147.8" transform="rotate(-90 209.2 147.8)">-7V</text>
<text x="46.6" y="165.6" transform="rotate(-90 46.6 165.6)">-7V</text>
</g>
<g font-size="1.4" fill="#840000">
<text x="120.3" y="43.2">4</text>
<text x="124.2" y="42.6" transform="rotate(-90 124.2 42.6)">9</text>
<text x="168.5" y="44.4">4</text>
<text x="172.5" y="43.8" transform="rotate(-90 172.5 43.8)">9</text>
<text x="219.3" y="44.4">4</text>
<text x="223.3" y="43.8" transform="rotate(-90 223.3 43.8)">9</text>
<text x="124.2" y="50.2" transform="rotate(-90 124.2 50.2)">1</text>
<text x="172.5" y="51.4" transform="rotate(-90 172.5 51.4)">1</text>
<text x="223.3" y="51.4" transform="rotate(-90 223.3 51.4)">1</text>
<text x="121.5" y="86.4">4</text>
<text x="125.5" y="85.7" transform="rotate(-90 125.5 85.7)">9</text>
<text x="171.1" y="86.4">4</text>
<text x="175" y="85.7" transform="rotate(-90 175 85.7)">9</text>
<text x="220.6" y="86.4">4</text>
<text x="224.5" y="85.7" transform="rotate(-90 224.5 85.7)">9</text>
<text x="125.5" y="93.4" transform="rotate(-90 125.5 93.4)">1</text>
<text x="175" y="93.4" transform="rotate(-90 175 93.4)">1</text>
<text x="224.5" y="93.4" transform="rotate(-90 224.5 93.4)">1</text>
<text x="152" y="125.7">4</text>
<text x="156" y="125.1" transform="rotate(-90 156 125.1)">9</text>
<text x="205.3" y="127">4</text>
<text x="209.3" y="126.4" transform="rotate(-90 209.3 126.4)">9</text>
<text x="156" y="132.7" transform="rotate(-90 156 132.7)">1</text>
<text x="209.3" y="134" transform="rotate(-90 209.3 134)">1</text>
</g>
</svg>
